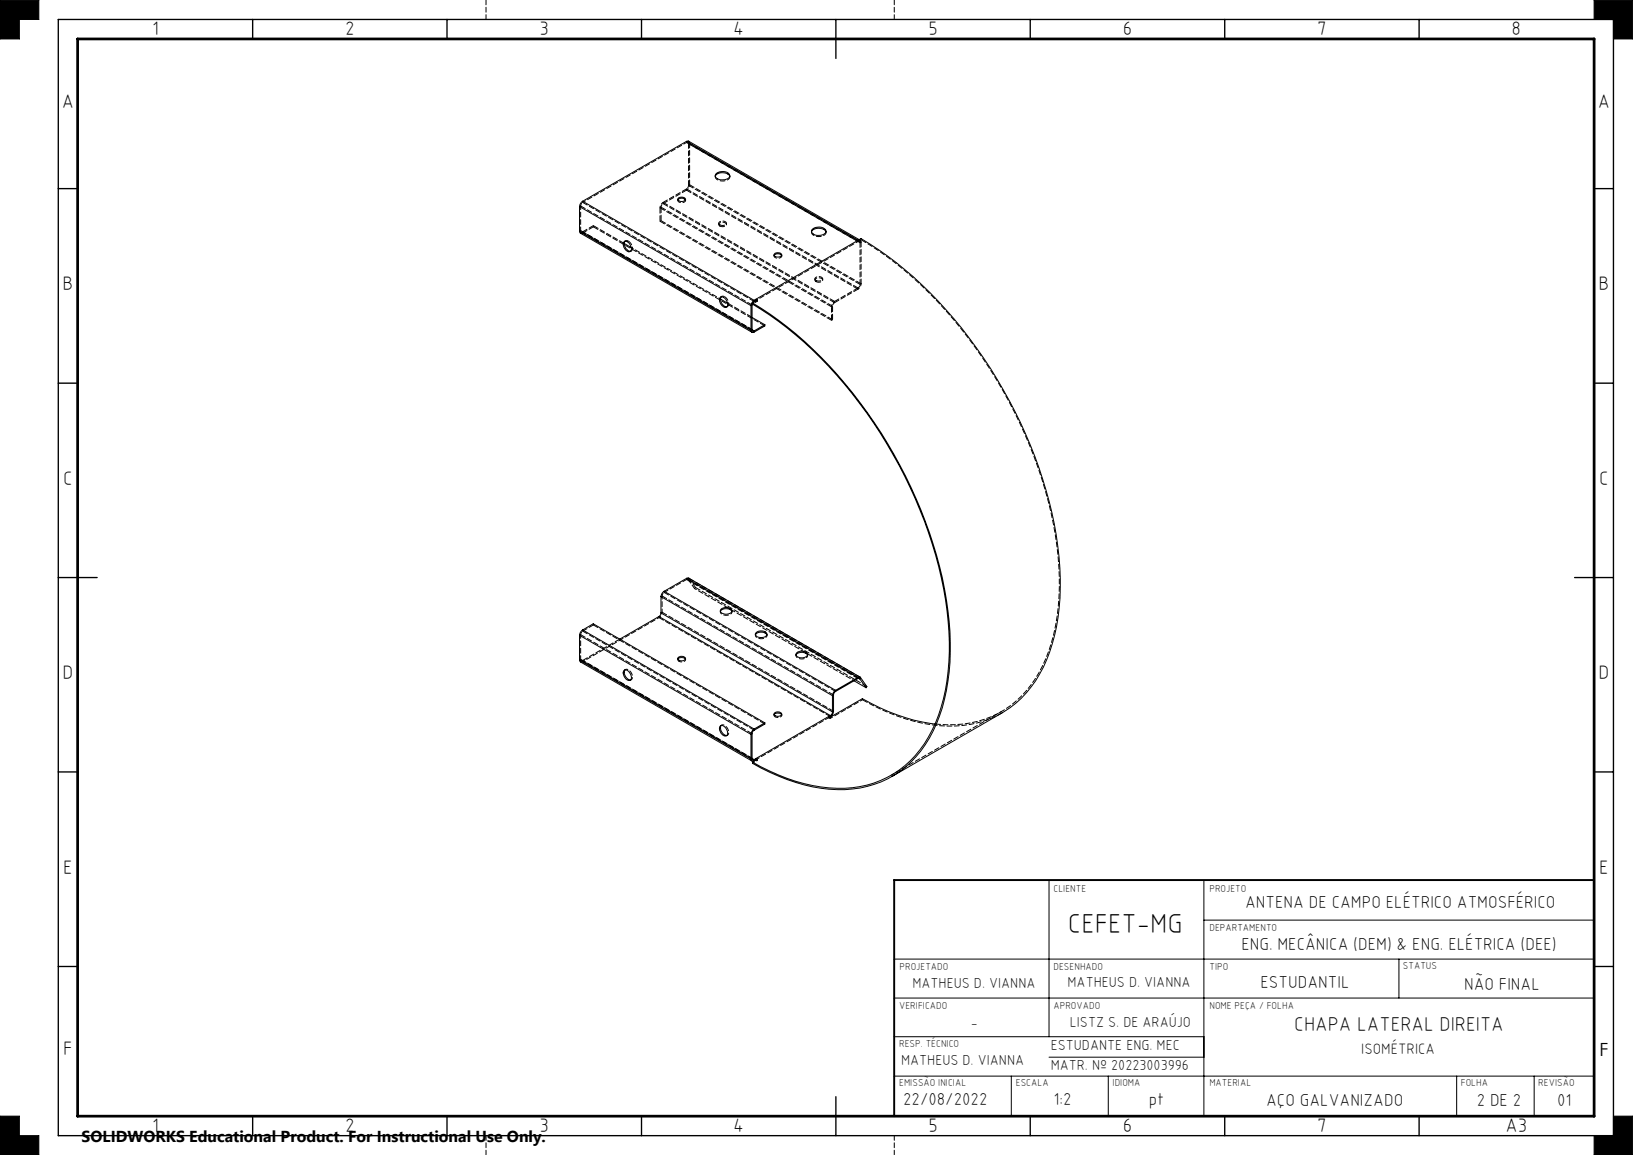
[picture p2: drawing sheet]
<svg xmlns="http://www.w3.org/2000/svg" width="420mm" height="297mm" viewBox="0 0 420 297" stroke-linecap="round" stroke-linejoin="round" font-family="sans-serif">
<g fill="none" stroke="#000" stroke-width=".26">
<path d="M0 0h10v5h-5v5h-5zM410 0h10v10h-5v-5h-5zM176.5 36.4l.6-.1 43.9 25.3M176.5 36.4l-26.6 15.3M176.5 36.4l44.2 25.4M149 59.5l.3 .5 44.1 25.4M149 53.1l44.1 25.5M149 53.1v6.4M149 59.5l44.1 25.4M149.9 51.7l-.6 .6-.3 .8M149.9 51.7l44.1 25.5M174.3 51.4a1.32 1.32 0 0 1 2 0"/>
<path d="M174.4 51l.9-.3a.73 .73 0 0 1 .9 .8l-.9 .3a.72 .72 0 0 1-.9-.8zM184 45.3a2.33 2.33 0 0 1 3.7 0M184.3 44.6a2.39 2.39 0 0 1 3.4 .5 1.44 1.44 0 0 1-1.8 1.1 1.7 1.7 0 0 1-2-1zM208.7 59.6a2.36 2.36 0 0 1 3.7 0M209 58.9a2.39 2.39 0 0 1 3.4 .5 1.5 1.5 0 0 1-1.8 1.1 1.63 1.63 0 0 1-1.9-1.1zM160.5 62.2a1.63 1.63 0 0 1 1.8 2.1 .88 .88 0 0 1-.9 .5 .88 .88 0 0 1-.7-.8l-.2-.4a1.31 1.31 0 0 1 0-1.4zM160.5 62.6l1.9 1.1M160.7 62.1a1.9 1.9 0 0 0 1.5 2.5M185.2 76.5a1.65 1.65 0 0 1 1.9 2.1 .74 .74 0 0 1-.6 .5 .74 .74 0 0 1-.7-.4l-.6-.8a1.31 1.31 0 0 1 0-1.4zM185.3 76.9l1.8 1.1M185.5 76.3a1.85 1.85 0 0 0 1.5 2.6M193.1 78.6v6.3"/>
<path d="M193.5 77.9a103.3 103.3 0 0 1 33.2 33.5 114.4 114.4 0 0 1 17.1 45.6 56.9 56.9 0 0 1-2.9 29.1 26.1 26.1 0 0 1-27.6 16.8 48.4 48.4 0 0 1-19.8-6.6v-.3M193.5 77.9v.3a102.2 102.2 0 0 1 33 33.3 111.5 111.5 0 0 1 17.3 48.2 52.5 52.5 0 0 1-4.1 28 25.9 25.9 0 0 1-28.6 14.6 49 49 0 0 1-17.6-6.3M193.5 78.1l-.1 6.7M194 77.2l-.6 .6-.3 .8M194.3 77l.4 .1-1.2 .8M194.3 77.3l-.6 .5M194.3 77l-.3 .2M194.3 77v.3M194.6 77.3h-.3M199.1 65.7a1.28 1.28 0 0 1 1.9 0M199.1 65.3l1-.3a.69 .69 0 0 1 .9 .8l-.9 .3a.72 .72 0 0 1-1-.8zM220.7 61.8l.7-.5a102.4 102.4 0 0 1 33.3 33.4 112.8 112.8 0 0 1 17.7 48.5 53.6 53.6 0 0 1-4 28.4 27.3 27.3 0 0 1-10.7 11.7l-28.3 16.4"/>
<path d="M220.7 61.8l-26.4 15.2M193.4 84.8a.32 .32 0 0 0 .2 .3 .32 .32 0 0 0 .4 0M193.4 81.6l3.3 1.9M193.4 84.8l.6 .3M196.7 83.5v.3l-2.7 1.6a.51 .51 0 0 1-.6 0 .51 .51 0 0 1-.3-.5M196.7 83.5l-2.7 1.6M169.5 158.5l-10.1 5.9M169.5 158.5l44.1 25.5M170 157.6l-.1 .5-.4 .4M170 153.4l44.1 25.5M170 157.6l44.1 25.5M170 153.4v4.2"/>
<path d="M170.8 152l-.7 .8-.1 .6M170.8 152l44.1 25.5M176.6 148.7h.5l44.1 25.4M176.6 148.7l-5.8 3.3M176.6 148.7l44.1 25.5M185.3 157.2a1.88 1.88 0 0 1 2.9 0M185.4 156.7a1.95 1.95 0 0 1 2.8 .2 1.41 1.41 0 0 1-2.1 .9 .76 .76 0 0 1-.7-1.1zM149 169.7l.3 .5 44.1 25.5M149 163.4v6.3M149 163.4l44.1 25.4M149 169.7l44.1 25.5M149.9 162l-.7 .8-.2 .6"/>
<path d="M149.9 162l44.1 25.5M149.9 162l2.7-1.6 44.1 25.5M160.5 172.4a1.3 1.3 0 0 1 1.7 1 .89 .89 0 0 1 .3 1 .89 .89 0 0 1-.8 .6 1.95 1.95 0 0 1-1.2-2.6zM160.7 172.3a1.92 1.92 0 0 0 1.5 2.5M174.3 169.5a1.32 1.32 0 0 1 2 0M174.4 169.1l.9-.3a.77 .77 0 0 1 .9 .8l-.9 .3a.73 .73 0 0 1-.9-.8zM194.3 163.3a1.85 1.85 0 0 1 2.9 0M194.5 162.7a1.94 1.94 0 0 1 2.7 .2 1.63 1.63 0 0 1-2.7 .6l-.2-.3zM204.7 168.4a1.88 1.88 0 0 1 3 0M204.9 167.9a1.9 1.9 0 0 1 2.8 .3 1.44 1.44 0 0 1-2.2 .9 .78 .78 0 0 1-.6-1.2zM214.1 178.9v4.2M214.4 178.7l-.1 4.4a1.65 1.65 0 0 1-.9 1.3"/>
<path d="M214.4 178.7l-.3 .2M214.9 177.5l-.4 .4-.4 1M214.9 177.8l-.4 .5-.1 .4M214.9 177.5v.3M219.7 175.1l3 1.7M220.7 174.2l.5-.1 .1 .1M220.7 174.5l.4 .1M220.7 174.5l-5.8 3.3M220.7 174.2l-5.8 3.3M220.7 174.2v.3M220.9 174.4l.2 .2M221.1 174.6l1.6 2.2"/>
<path d="M221.3 174.2l-.2 .4M221.3 174.2l1.7 2.4-.3 .2M185.2 186.7a1.29 1.29 0 0 1 1.7 1 .89 .89 0 0 1 .3 1 .89 .89 0 0 1-.8 .6 1.97 1.97 0 0 1-1.2-2.6zM185.5 186.5a1.87 1.87 0 0 0 1.5 2.6M193.1 195.2a.49 .49 0 0 0 .3 .5 .49 .49 0 0 0 .6-.1l.3-.2M193.1 188.8v6.4M193.4 195a.32 .32 0 0 0 .2 .4 .32 .32 0 0 0 .4-.1M193.4 195l.6 .3M194 187.5l-.7 .7-.2 .6M194.3 195.1h.3l.1 .2-1.2 .7M194.3 195.1v.3M194.3 195.1l-.3 .2"/>
<path d="M194.6 195.4h-.3M196.7 185.9v.3l-3 1.7-.2 .5-.1 6.6M196.7 185.9l-2.7 1.6M199.1 183.8a1.28 1.28 0 0 1 1.9 0M199.1 183.4l1-.3a.73 .73 0 0 1 .9 .8l-.9 .3a.73 .73 0 0 1-1-.8zM213.2 184.2v.2h.4l8.2-4.7a50.7 50.7 0 0 0 18.7 6.5M213.2 184.2l-18.9 10.9M213.2 184.2v.2M213.6 184l-.4 .2M214.1 183.1l-.1 .4-.4 .5M269.8 226.3v40.3M309.6 226.3v60.7"/>
<path d="M309.6 236.6h100.4M230 246.6h180M230 256.6h180M359.8 246.6v10M230 276.7h180M230 266.6h79.6M260.1 276.7v10.3M269.8 271.8h39.8M285 276.7v10.3M374.7 276.7v10.3M394.6 276.7v10.3M0 287h5v5h5v5h-10z"/>
<path d="M415 287h5v10h-10v-5h5z"/>
</g>
<g fill="none" stroke="#000" stroke-width=".26" stroke-dasharray="1.3 .6">
<path d="M125 5v-5M230 5v-5M176.6 36.6v-.3M177.1 36.9l.3-.1M177.1 36.3l.3 .5M149.3 53l-.2 .1M149.3 59.3l-.2 .2M149.9 59.9l-.6 .1M149.9 59.6l2.7-1.6M149.9 52.1v-.4M149.9 59.6v.3M149.9 59.9l2.7-1.6"/>
<path d="M152.6 58.3v-.3M169.8 56.9l.2-.2M170 53.3l-.2 .1M170.6 52.1l6-3.5M170.6 52.4v-.3M170.6 52.4l6-3.5M174.3 51.2v.3M176.3 51.5v-.3M176.6 48.6v.3M177.1 47.7v-10.8M177.1 47.7l.3-.2M177.4 47.5v-10.7"/>
<path d="M184 45.2v.3M184.8 57.4v.3M185.1 57.8l.7 .2a.72 .72 0 0 0 1-.8l-1-.4a.72 .72 0 0 0-.9 .8l.2 .2M185.1 58.1l.7 .2a.72 .72 0 0 0 1-.8l-1-.4a.72 .72 0 0 0-.9 .8l.2 .2M186.8 57.7v-.3M187.7 45.3a1.79 1.79 0 0 1-2.5 1.2 1.23 1.23 0 0 1-1.2-1.2M187.7 45.5v-.3M208.7 59.4v.4M212.4 59.6a1.78 1.78 0 0 1-2.5 1.2 1.23 1.23 0 0 1-1.2-1.2M212.5 59.8v-.4M160.9 61.9l-.3 .2M161.6 62l.9 1a1 1 0 0 1-.3 1.6"/>
<path d="M162.1 64.7l.3-.2M185.6 76.2l-.2 .2M186.4 76.3l.8 1a1 1 0 0 1-.2 1.6M186.9 79l.2-.2M193.7 77.8l-.2 .2M194.7 77.5l-.1-.2M194.7 77.2v.3M194.8 77.4v-.3M199.1 65.5v.3M201.1 65.8v-.3M209.6 71.7v.3M209.9 72.1l.7 .2a.72 .72 0 0 0 .9-.8l-.9-.4a.72 .72 0 0 0-.9 .8l.2 .2"/>
<path d="M209.9 72.4l.7 .2a.72 .72 0 0 0 .9-.8l-.9-.4a.72 .72 0 0 0-.9 .8l.2 .2M211.6 72v-.3M214.1 78.7l-.2 .2M214.7 77.8v-.3M220.7 74l-6 3.5M220.7 74v.4M220.7 74.4l-6 3.4M221.2 62.4l.3-.1M221.2 62.4v10.7M221.2 73.1l.3-.1M221.2 61.7l-.2-.1M221.3 61.8h-.6"/>
<path d="M221.5 61.6l-.2 .2M221.5 62.3l-.2-.5M221.5 61.6v-.3M221.5 62.3v10.7M213.9 82.4l.2-.2M169.5 158.5v.3M170 157.6l.3-.2M170.3 153.3l-.3 .1M170.8 152.3v-.3M176.6 149l.4 .1M176.6 149v-.3M177 149.1l.3-.3"/>
<path d="M177 149.1l43.9 25.3M177.1 148.7l.2 .1M178.9 151.1l-.3 .3M185.3 157.1v.3M188.3 157.4v-.3M149.3 163.2l-.2 .2M149.3 169.5l-.2 .2M149.9 170.1l-.6 .1M149.9 162.3v-.3M149.9 169.8v.3M152.6 160.4v.3M152.6 160.7l-2.7 1.6"/>
<path d="M160.9 172.2l-.3 .1M162.1 174.9l.3-.1M174.3 169.3v.3M176.3 169.6v-.3M194.3 163.1v.3M197.3 163.4v-.3M204.7 168.3v.3M207.7 168.6v-.3M221.8 179.6v.3M185.6 186.4l-.2 .2M186.9 189.2l.2-.2M194.6 195.4l.1 .2"/>
<path d="M194.7 195.3v.3M194.8 195.5v-.3M199.1 183.6v.3M201.1 183.9v-.3M213.2 184.3v.3M213.2 184.5l.1 .2h.3M213.2 184.4v.1M213.4 184.4l-.2 .1M213.6 184.4v.3M125 292v5M230 292v5"/>
</g>
<g fill="none" stroke="#000" stroke-width=".35">
<path d="M15 5h400v287h-400zM65 5v5M115 5v5M165 5v5M215 5v10M265 5v5M315 5v5M365 5v5M15 48.5h5M410 48.5h5M15 98.5h5M410 98.5h5"/>
<path d="M15 148.5h10M405 148.5h10M15 198.5h5M410 198.5h5M15 248.5h5M410 248.5h5M65 287v5M115 287v5M165 287v5M215 282v10M265 287v5M315 287v5"/>
<path d="M365 287v5"/>
</g>
<path d="M410 226.3h-180v60.7" fill="none" stroke="#000" stroke-width=".5"/>
<path d="M20 10h390v277h-390z" fill="none" stroke="#000" stroke-width=".7"/>
<path d="M0 287v10h10v-5h-5v-5zM415 287h5v10h-10v-5h5zM410 0h10v10h-5v-5h-5zM0 0v10h5v-5h5v-5z" fill-rule="evenodd" fill="#000"/>
<path d="M162.4 63.7l22.9 13.2M194.7 77.5l-1.2 .7M220.7 62.1l-26.4 15.2M169.5 158.8l-19.6 11.3M193.5 196.3l1.2-.7M213.6 184.7l8.2-4.8" fill="none" stroke="#000" stroke-width=".26" stroke-dasharray="1.3 .6" stroke-dashoffset=".7"/>
<g fill="none" stroke="#000" stroke-width=".26" stroke-dasharray="1.3 .6" stroke-dashoffset="-.1">
<path d="M177.1 36.9l44.1 25.5M149.3 59.3l44.1 25.5M149.5 59.6l44.1 25.5M149.9 52.1l44.1 25.4M149.9 59.9l44.1 25.5M152.6 58l8 4.6M152.6 58.3l44.1 25.5M169.8 53.4l44.1 25.5M169.8 56.9l44.1 25.5M169.8 53.4v3.5M170 56.7l44.1 25.5M170 53.3v3.4"/>
<path d="M170.6 52.1l44.1 25.4M170.6 52.4l44.1 25.4M176.6 48.6l44.1 25.4M187.1 78l6.3 3.6M193.4 78.4l-44.1-25.4M214.1 78.7l-44.1-25.4M220.7 62.1l-44.1-25.5M220.7 74.4l-44.1-25.5M221 62.1l-44.1-25.5M221.2 73.1l-44.1-25.4M221.5 62.3l-44.1-25.5M221.5 73l-44.1-25.5"/>
<path d="M213.9 82.4v-3.5M214.1 82.2v-3.5M169.5 158.8l44.1 25.5M170.3 157.4l44.1 25.5M170.8 152.3l44.1 25.5M149.3 169.5l44.1 25.5M149.5 169.9l44.1 25.4M149.9 162.3l44.1 25.4M159.4 164.3l-9.5 5.5M214.4 178.7l-44.1-25.4M220.7 174.5l-44.1-25.5M221.1 174.4l-44.2-25.4"/>
<path d="M221.4 174.2l-44.1-25.4M221.8 179.9a43.7 43.7 0 0 0 25.9 6.6 25.4 25.4 0 0 0 10-3.2M223 176.5l-44.1-25.4M193.4 188.7l-44.1-25.5M194 195.6l-44.1-25.5M196.7 186.2l-44.1-25.5M240.5 186.2a26 26 0 0 0 28.5-16.8 57.1 57.1 0 0 0 2.8-29.1 117 117 0 0 0-26.5-58.1 93 93 0 0 0-23.8-20.6"/>
</g>
<path d="M176.3 51.4a1 1 0 0 1-1 .7 1 1 0 0 1-.9-.7M201 65.7a1 1 0 0 1-.9 .7 1 1 0 0 1-1-.7M193.4 84.8l-43.5-25.2M176.6 149l-5.8 3.3M178.6 151.4l-1.6-2.3M178.9 151.1l-1.6-2.3M193.4 195l-43.5-25.2M213.2 184.5l-18.9 10.9" fill="none" stroke="#000" stroke-width=".26" stroke-dasharray="1.3 .6" stroke-dashoffset=".2"/>
<path d="M149.3 53v6.3M221.3 61.8l-.6 .3M149.3 163.2v6.3M174.4 169.5l.2 .5M199.1 183.8l.3 .5" fill="none" stroke="#000" stroke-width=".26" stroke-dasharray="1.3 .6" stroke-dashoffset=".3"/>
<path d="M176.6 36.6a.32 .32 0 0 1 .3 0 .32 .32 0 0 1 .2 .3M149.9 59.6a.32 .32 0 0 1-.4 0 .32 .32 0 0 1-.2-.3M221.2 62.4a.32 .32 0 0 0-.2-.3 .32 .32 0 0 0-.3 0M170.3 157.4v-4.1M149.9 169.8a.32 .32 0 0 1-.4 .1 .32 .32 0 0 1-.2-.4" fill="none" stroke="#000" stroke-width=".26" stroke-dasharray="1.3 .6" stroke-dashoffset=".4"/>
<path d="M176.6 36.6l-26.7 15.5M160.8 62l.2-.1 .6 .1M185.5 76.3l.3-.1 .6 .1M188.2 157.2h.1a1.29 1.29 0 0 1-1.8 1 1 1 0 0 1-1.2-1M160.8 172.3v-.1a1.29 1.29 0 0 1 1.7 1 1 1 0 0 1-.3 1.6M174.6 170l.7 .2a.77 .77 0 0 0 1-.7M197.3 163.2a1.29 1.29 0 0 1-1.7 1 1 1 0 0 1-1.3-1M207.7 168.4a1.29 1.29 0 0 1-1.7 1 1 1 0 0 1-1.3-1M185.5 186.5a1.29 1.29 0 0 1 1.7 1 1 1 0 0 1-.2 1.6M199.4 184.3l.7 .2a.77 .77 0 0 0 .9-.7M229.2 199.3l28.3-16.3" fill="none" stroke="#000" stroke-width=".26" stroke-dasharray="1.3 .6" stroke-dashoffset=".5"/>
<path d="M169.8 53.4l.2-.8 .6-.5M177.4 47.5l-.3 .8-.5 .6M214.7 77.5l-.6 .6-.2 .8M220.7 74.4l.5-.6 .3-.8M170.3 157.4l-.2 .8-.6 .6M219.7 175l-41.1-23.6" fill="none" stroke="#000" stroke-width=".26" stroke-dasharray="1.3 .6" stroke-dashoffset=".8"/>
<path d="M149.3 53l.6-.9M170 53.3l.6-.9M177.1 47.7l-.5 .9M214.7 77.8l-.6 .9M220.7 74l.5-.9M170.3 153.3l.5-1M149.3 163.2l.6-.9" fill="none" stroke="#000" stroke-width=".26" stroke-dasharray="1.3 .6" stroke-dashoffset=".6"/>
<text font-size="7.1" x="274.7" y="239.8">CEFET-MG</text>
<text font-size="5.1" x="332.9" y="265">CHAPA LATERAL DIREITA</text>
<g font-size="5">
<text x="39.1" y="9.1">1</text>
<text x="88.8" y="9.1">2</text>
<text x="138.8" y="9.1">3</text>
<text x="188.6" y="9.1">4</text>
<text x="238.8" y="9.1">5</text>
<text x="288.8" y="9.1">6</text>
<text x="338.8" y="9.1">7</text>
<text x="388.8" y="9.1">8</text>
<text x="15.9" y="27.9">A</text>
<text x="410.9" y="27.9">A</text>
<text x="16.1" y="74.6">B</text>
<text x="411.1" y="74.6">B</text>
<text x="16.3" y="124.6">C</text>
<text x="411.3" y="124.6">C</text>
<text x="16.1" y="174.6">D</text>
<text x="411.1" y="174.6">D</text>
<text x="16.3" y="224.6">E</text>
<text x="411.3" y="224.6">E</text>
<text x="16.3" y="271.4">F</text>
<text x="39.1" y="291.1">1</text>
<text x="88.8" y="291.1">2</text>
<text x="138.8" y="291.1">3</text>
<text x="188.6" y="291.1">4</text>
<text x="238.8" y="291.1">5</text>
<text x="288.8" y="291.1">6</text>
<text x="338.8" y="291.1">7</text>
<text x="387.2" y="291.1">A3</text>
</g>
<text font-size="4.7" x="411.4" y="271.5">F</text>
<g font-size="4.4">
<text x="320.2" y="233.6">ANTENA DE CAMPO ELÉTRICO ATMOSFÉRICO</text>
<text x="319.3" y="244.2">ENG. MECÂNICA (DEM) &amp; ENG. ELÉTRICA (DEE)</text>
<text x="324.2" y="254">ESTUDANTIL</text>
<text x="376.5" y="254.5">NÃO FINAL</text>
<text x="232.3" y="284.1">22/08/2022</text>
<text x="271" y="284.3">1:2</text>
<text x="295.5" y="284.1">pt</text>
<text x="325.6" y="284.3">AÇO GALVANIZADO</text>
<text x="379.8" y="284.5">2 DE 2</text>
<text x="400.5" y="284.3">01</text>
</g>
<text font-size="4.1" x="21" y="293.7">SOLIDWORKS Educational Product. For Instructional Use Only.</text>
<text font-size="3.9" x="350.1" y="271.1">ISOMÉTRICA</text>
<g font-size="3.7">
<text x="234.7" y="254.1">MATHEUS D. VIANNA</text>
<text x="274.6" y="253.8">MATHEUS D. VIANNA</text>
<text x="249.7" y="264.3">-</text>
<text x="270.2" y="269.9">ESTUDANTE ENG. MEC</text>
<text x="275.2" y="264.1">LISTZ S. DE ARAÚJO</text>
<text x="231.7" y="273.9">MATHEUS D. VIANNA</text>
<text x="270.2" y="275.2">MATR. Nº 20223003996</text>
</g>
<g font-size="2.6">
<text x="271" y="229.3">CLIENTE</text>
<text x="311.1" y="229.3">PROJETO</text>
<text x="311.1" y="239.3">DEPARTAMENTO</text>
<text x="231.4" y="249.4">PROJETADO</text>
<text x="271" y="249.5">DESENHADO</text>
<text x="311.1" y="249.5">TIPO</text>
<text x="360.8" y="249.2">STATUS</text>
<text x="231.3" y="259.5">VERIFICADO</text>
<text x="271" y="259.5">APROVADO</text>
<text x="311.1" y="259.4">NOME PEÇA / FOLHA</text>
<text x="231.3" y="269.2">RESP. TÉCNICO</text>
<text x="231.3" y="279.3">EMISSÃO INICIAL</text>
<text x="261.3" y="279.3">ESCALA</text>
<text x="286.2" y="279.3">IDIOMA</text>
<text x="311" y="279.3">MATERIAL</text>
<text x="375.7" y="279.3">FOLHA</text>
<text x="395.6" y="279.3">REVISÃO</text>
</g>
</svg>
